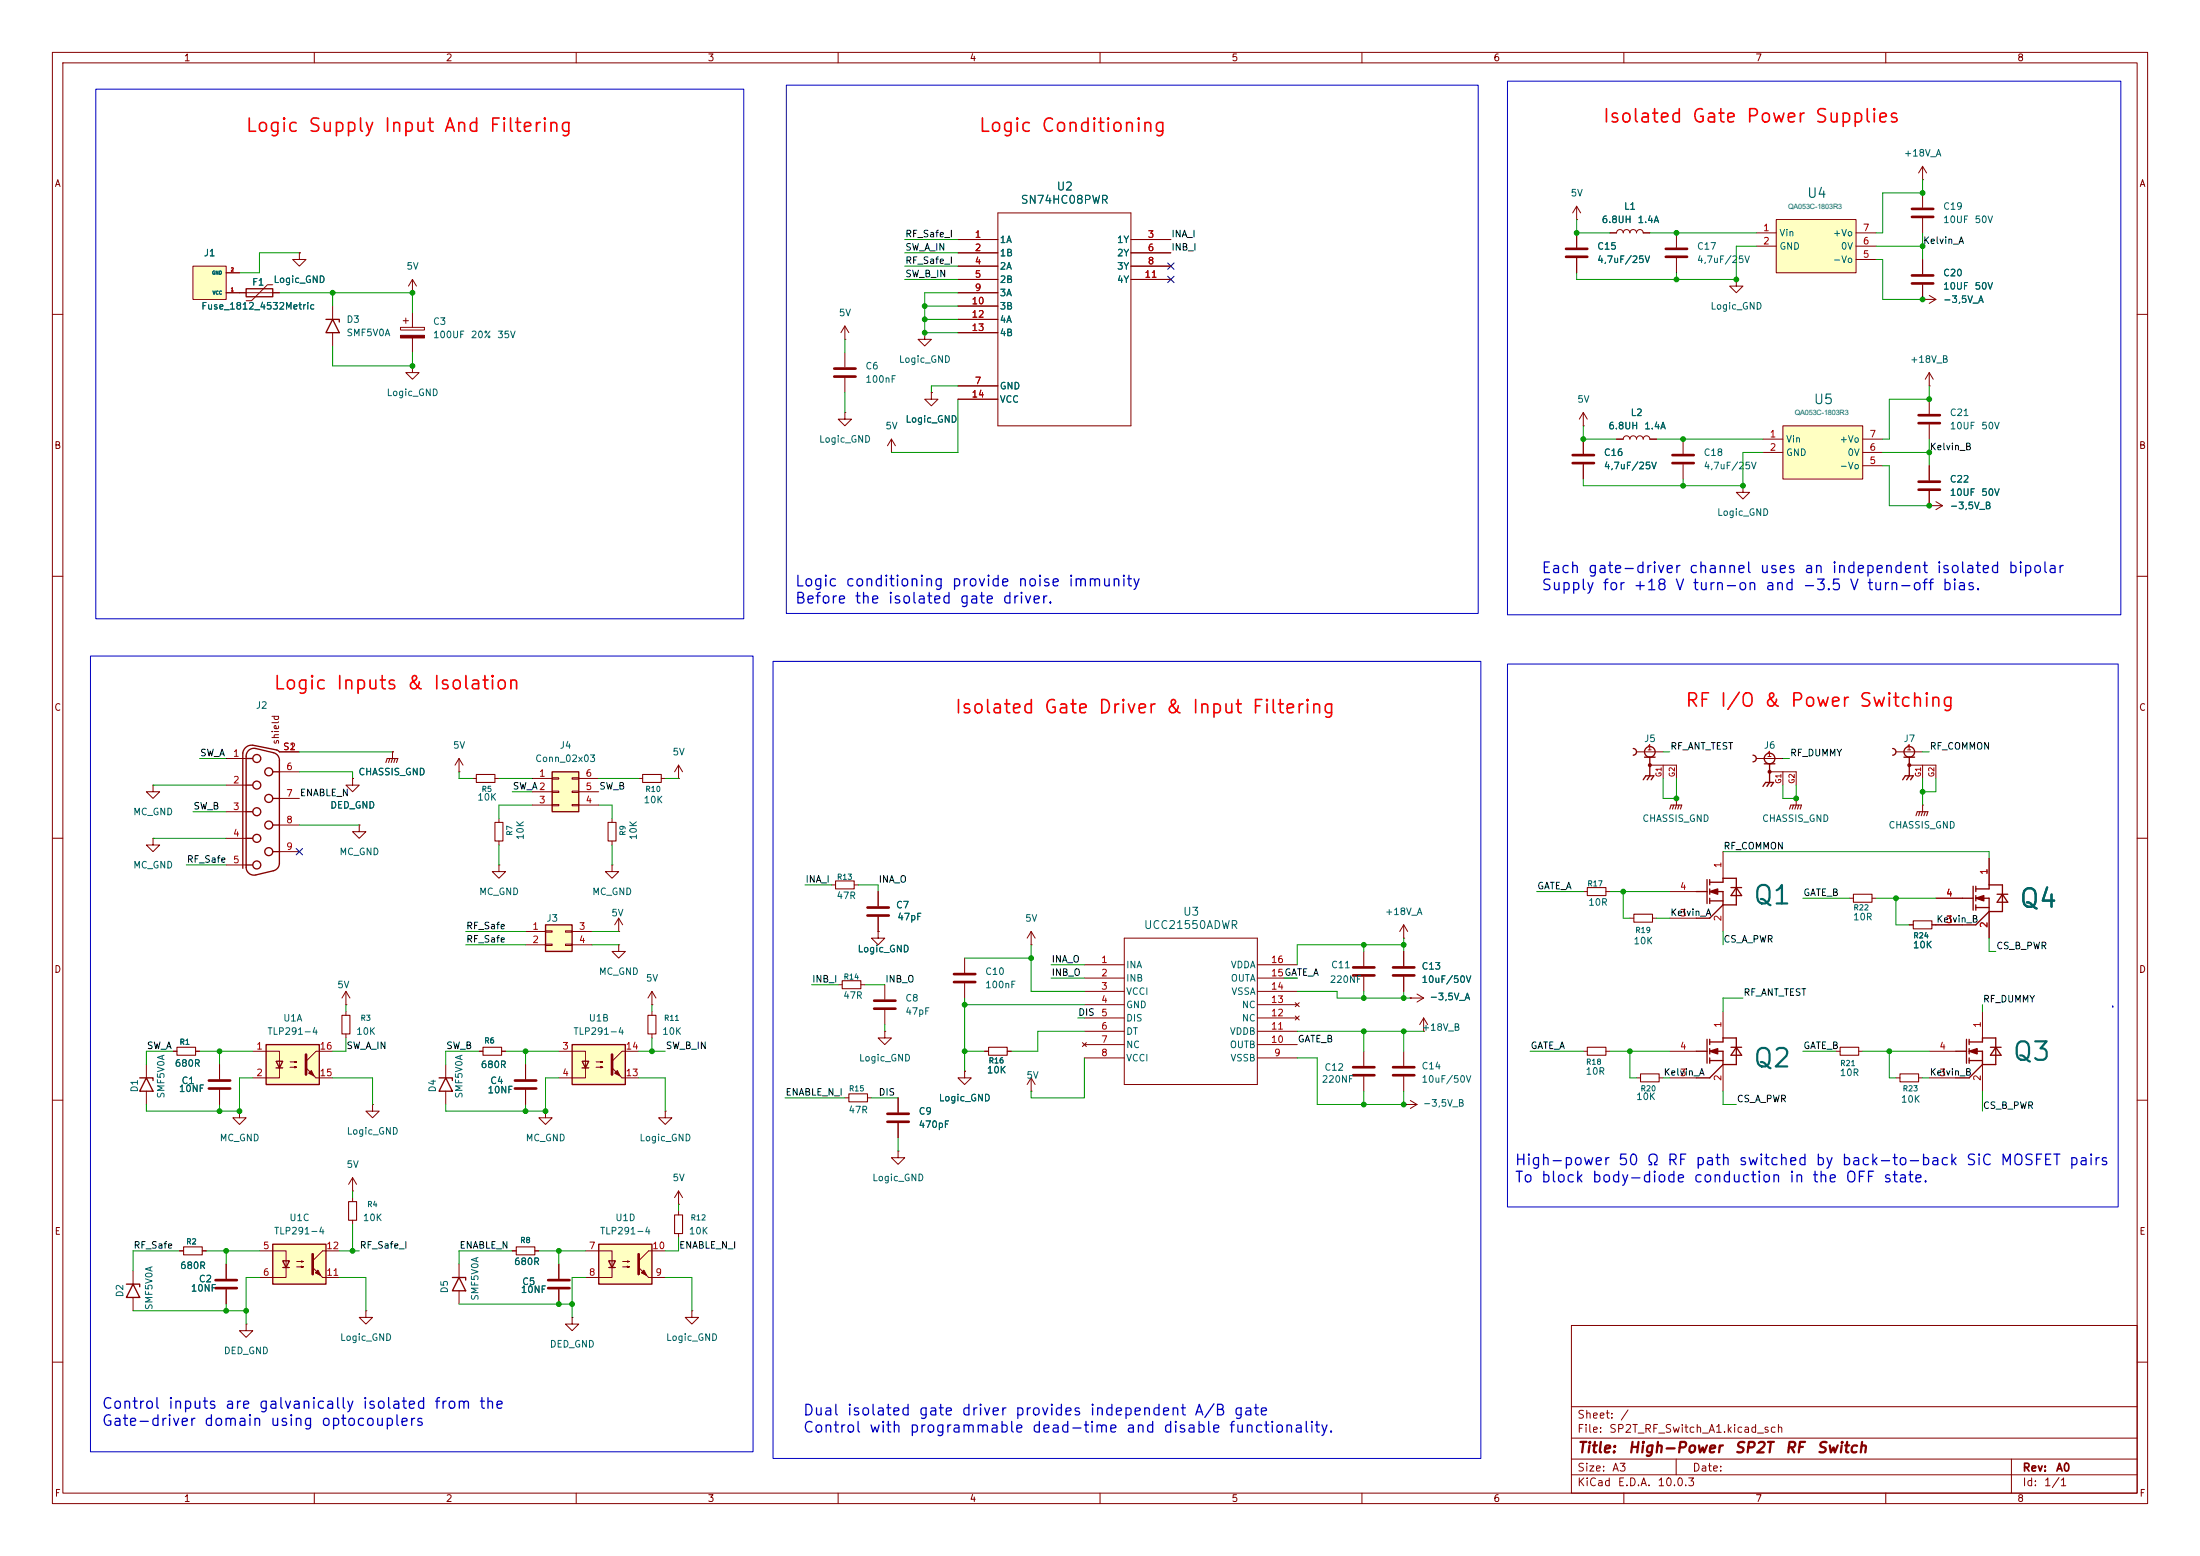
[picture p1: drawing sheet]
<svg xmlns="http://www.w3.org/2000/svg" width="420mm" height="297mm" viewBox="0 0 420 297" stroke-linecap="round" stroke-linejoin="round" font-family="sans-serif">
<g fill="none" stroke="#840000" stroke-width=".19">
<path d="M10 10h400v277h-400zM12 12h396v273h-396zM60 10v2M110 10v2M160 10v2M210 10v2M260 10v2M310 10v2M360 10v2M10 60h2M368.3 76.2v2.8M408 60h2"/>
<path d="M368.3 81v2.8M368.3 88.9v2.8M368.3 93.7v2.8M10 110h2M408 110h2M10 160h2M342.9 152.4h.1M342.9 152.4v1.3M408 160h2M318.8 175.3h5M318.8 170.2h5M328.9 162.6v5"/>
<path d="M328.9 172.7v5.1M271.8 196.9h.1M271.8 194.3l-.8 1.3M271.8 194.3l.7 1.3M271.8 194.3v2.6M328.9 193v5.1M10 210h2M85.1 203.2v2.5M85.1 208.3v2.5M318.8 205.7h5M318.8 200.7h5M328.9 203.2v5.1"/>
<path d="M408 210h2M300 253h108v32h-108zM10 260h2M300 278.5h108M300 274.5h108M300 268.5h108M320 278.5v3M384 278.5v6.5M408 260h2M60 285v2M110 285v2M160 285v2"/>
<path d="M210 285v2M260 285v2M300 281.5h108M310 285v2M360 285v2"/>
</g>
<path d="M366.3 79.2h4M366.3 91.9h4M366.3 93.5h4M366.3 80.8h4" fill="none" stroke="#840000" stroke-width=".51"/>
<g fill="none" stroke="#840000" stroke-width=".25">
<path d="M323.8 170.2h2.1M325.9 167.9v4.6M326.4 167.9v1M326.4 169.7v1M326.4 171.5v1M326.4 168.4h2.5v-.8h2.6v5.1h-2.6M326.4 170.2h2.5v2.5M326.4 172h2.5M328.9 172.7l-2.5 2.6h-2.6M330.5 169.4h2M331.5 169.4l1 1.5h-2zM325.9 198.4v4.5"/>
<path d="M326.4 198.4v1M326.4 198.9h2.5v-.8h2.6v5.1h-2.6M330.5 199.9h2M331.5 199.9l1 1.5h-2zM83.8 205.7h2.6v.5M85.1 205.7l1.3 2.6h-2.6zM323.8 200.7h2.1M326.4 200.7h2.5v2.5M326.4 200.2v1M326.4 201.9v1M326.4 202.4h2.5M328.9 203.2l-2.5 2.5h-2.6"/>
</g>
<g fill="#840000" stroke="#840000" stroke-width=".25">
<path d="M326.4 200.7l1.5-.5v1z"/>
<path d="M326.4 170.2l1.5-.5v1z"/>
</g>
<path d="M341.6 154.4l.3-.7h2l-.2 .7M342.4 153.7l-.3 .7M342.9 153.7l-.3 .7M343.4 153.7l-.2 .7" fill="none" stroke="#840000" stroke-width=".2"/>
<path d="M50.8 199.4h10.2v7.6h-10.2z" fill="#ffffc2"/>
<path d="M47 55.1h5.1v1.5h-5.1zM50.8 199.4h10.2v7.6h-10.2zM52.7 202.6h1.3l-.7 1.2zM52.7 203.8h1.3" fill="none" stroke="#840000" stroke-width=".25"/>
<path d="M45.7 55.9h7.6M52.1 54.4h-1l-3.1 3h-1M48.3 200.7h5v5h-5M55.4 202.7h1.2l-.3 .1v-.2l.3 .1M55.4 203.7h1.2l-.3 .1v-.2l.3 .1M60.3 205.7h3.2M63.5 200.7h-3.2l-1.9 1.9" fill="none" stroke="#840000" stroke-width=".19"/>
<path d="M58.4 201.3v3.8" fill="none" stroke="#840000" stroke-width=".51"/>
<g fill="#840000" stroke="#840000" stroke-width=".19">
<path d="M58.9 204.9l.5-.6 .5 1.1z"/>
<path d="M58.4 203.8l1.9 1.9z"/>
</g>
<path d="M36.8 50.8h6.4v6.4h-6.4z" fill="#ffffc2"/>
<g fill="none" stroke="#840000" stroke-width=".19">
<path d="M36.8 50.8h6.4v6.4h-6.4zM43.2 55.9h2.5M43.2 52.1h2.5M312.4 143.5h5.1M315 146.1h5v2.5M317.5 146.1v2.5M302.3 170.2h.7M306.6 170.2h.7M66 191.8h.1M66 189.2l-.7 1.3M66 189.2l.8 1.3M66 189.2v2.6"/>
<path d="M66 193v.8M66 197.4v.7M118.1 180.3v1.3h1.3l-1.3 1.3-1.3-1.3h1.3M118.1 180.3h.1M124.5 191.8h.1M124.5 189.2l-.8 1.3M124.5 189.2l.7 1.3M124.5 189.2v2.6M124.5 193v.8M124.5 197.4v.7M378.5 193v5.1M100.3 203.2v2.8"/>
<path d="M100.3 208v2.8M312.4 205.7h.8M316.7 205.7h.8M368.3 205.7h5.1M368.3 200.7h5.1M378.5 203.2v5.1"/>
</g>
<g fill="none" stroke="#840000" stroke-width=".25">
<path d="M311.8 142.9a.64 .64 0 0 1 .6 .6 .64 .64 0 0 1-.6 .6M313.7 148.8l.5-.7h1.5l-.5 .7M313.9 144.5h2.1M315 144.5v3.6l-.5 .7M375.4 198.4v4.5M375.9 198.4v1M375.9 198.9h2.6v-.8h2.5v5.1h-2.5M380 199.9h2M381 199.9l1 1.5h-2zM373.4 200.7h2M375.9 200.7h2.6v2.5M375.9 200.2v1"/>
<path d="M375.9 201.9v1M375.9 202.4h2.6M378.5 203.2l-2.6 2.5h-2.5"/>
<circle cx="315" cy="146" r=".25"/>
<circle cx="315" cy="143.5" r="1.02"/>
</g>
<path d="M375.9 200.7l1.5-.5v1z" fill="#840000" stroke="#840000" stroke-width=".25"/>
<path d="M303 169.4h3.6v1.5h-3.6zM65.3 193.8h1.5v3.6h-1.5zM123.7 193.8h1.5v3.6h-1.5zM313.2 205h3.5v1.5h-3.5z" fill="none" stroke="#840000" stroke-width=".2"/>
<path d="M98.3 206.2h4.1M98.3 207.8h4.1" fill="none" stroke="#840000" stroke-width=".51"/>
<path d="M109.2 199.4h10.2v7.6h-10.2z" fill="#ffffc2"/>
<path d="M109.2 199.4h10.2v7.6h-10.2zM111.1 202.6h1.3l-.6 1.2zM111.1 203.8h1.3" fill="none" stroke="#840000" stroke-width=".25"/>
<g fill="none" stroke="#840000" stroke-width=".19">
<path d="M71.1 210.8v1.3h1.3l-1.3 1.3-1.3-1.3h1.3M71.1 210.8h.1M106.7 200.7h5.1v5h-5.1M113.8 202.7h1.3l-.4 .1v-.2l.4 .1M113.8 203.7h1.3l-.4 .1v-.2l.4 .1M118.7 205.7h3.2M121.9 200.7h-3.2l-1.9 1.9M67.3 227.3h.1M67.3 224.8v2.5M67.3 228.6v.8M67.3 232.9v.8M67.3 224.8l-.8 1.3"/>
<path d="M67.3 224.8l.8 1.3"/>
</g>
<path d="M116.8 201.3v3.8" fill="none" stroke="#840000" stroke-width=".51"/>
<g fill="#840000" stroke="#840000" stroke-width=".19">
<path d="M117.3 204.9l.6-.6 .5 1.1z"/>
<path d="M116.8 203.8l1.9 1.9z"/>
</g>
<path d="M66.5 229.4h1.6v3.5h-1.6z" fill="none" stroke="#840000" stroke-width=".2"/>
<path d="M52.1 237.5h10.1v7.6h-10.1z" fill="#ffffc2"/>
<path d="M52.1 237.5h10.1v7.6h-10.1zM54 240.7h1.2l-.6 1.2zM54 241.9h1.2M86.4 243.8h2.5v.5M87.6 243.8l1.3 2.6h-2.5z" fill="none" stroke="#840000" stroke-width=".25"/>
<g fill="none" stroke="#840000" stroke-width=".19">
<path d="M367 34.3h.1M367 31.8l-.7 1.2M367 31.8l.8 1.2M367 31.8v2.5M307.3 44.5h1.3a.64 .64 0 0 1 .6-.7 .64 .64 0 0 1 .7 .7 .64 .64 0 0 1 .6-.7 .64 .64 0 0 1 .6 .7 .64 .64 0 0 1 .7-.7 .64 .64 0 0 1 .6 .7 .64 .64 0 0 1 .7-.7 .64 .64 0 0 1 .6 .7h1.3M302.3 83.8v2.8M302.3 88.6v2.8M308.6 83.8h1.3a.64 .64 0 0 1 .6-.6 .64 .64 0 0 1 .6 .6 .64 .64 0 0 1 .7-.6 .64 .64 0 0 1 .6 .6 .64 .64 0 0 1 .7-.6 .64 .64 0 0 1 .6 .6 .64 .64 0 0 1 .6-.6 .64 .64 0 0 1 .7 .6h1.2M321.3 83.8v2.8M321.3 88.6v2.8M332.7 92.7v1.3h1.3l-1.3 1.3-1.2-1.3h1.2M332.7 92.7h.1"/>
<path d="M368.3 96.5h.1M368.3 96.5h2.5M369.6 95.8l1.2 .7M370.8 96.5l-1.2 .8M45.7 212.1v1.3h1.3l-1.3 1.2-1.3-1.2h1.3M45.7 212.1h.1M49.5 238.8h5.1v5h-5.1M64.8 238.8h-3.2l-1.9 1.9M97.8 238.8h.8M102.1 238.8h.8M56.6 240.8h1.3l-.4 .1v-.2l.4 .1M56.6 241.8h1.3l-.4 .1v-.2l.4 .1"/>
<path d="M61.6 243.8h3.2M87.6 241.3v2.5M87.6 246.4v2.5"/>
</g>
<path d="M300.2 86.9h4.1M300.2 88.4h4.1M319.3 86.9h4M319.3 88.4h4M59.7 239.4v3.8" fill="none" stroke="#840000" stroke-width=".51"/>
<g fill="#840000" stroke="#840000" stroke-width=".19">
<path d="M60.2 243l.5-.6 .5 1.1z"/>
<path d="M59.7 241.9l1.9 1.9z"/>
</g>
<path d="M98.6 238h3.5v1.5h-3.5z" fill="none" stroke="#840000" stroke-width=".2"/>
<path d="M339.1 41.9h15.2v10.2h-15.2z" fill="#ffffc2"/>
<path d="M339.1 41.9h15.2v10.2h-15.2z" fill="none" stroke="#800000" stroke-width=".19"/>
<g fill="none" stroke="#840000" stroke-width=".19">
<path d="M301 39.4v2.5M301 39.4l-.8 1.2M301 39.4l.8 1.2M301 41.9h.1M301 44.5v2.7M301 49.3v2.8M320 44.5v2.7M320 49.3v2.8M331.5 53.3v1.3h1.2l-1.2 1.3-1.3-1.3h1.3M331.5 53.3h.1M335.3 44.5h3.8M335.3 47h3.8"/>
<path d="M354.3 44.5h3.8M354.3 47h3.8M354.3 49.5h3.8M302.3 78.7l-.8 1.3M302.3 78.7l.7 1.3M302.3 78.7v2.6M302.3 81.3h.1M104.1 212.1v1.3h1.3l-1.3 1.2-1.2-1.2h1.2M104.1 212.1h.1"/>
</g>
<path d="M299 47.5h4M299 49h4M318 47.5h4.1M318 49h4.1" fill="none" stroke="#840000" stroke-width=".51"/>
<path d="M114.3 237.5h10.2v7.6h-10.2z" fill="#ffffc2"/>
<path d="M114.3 237.5h10.2v7.6h-10.2zM116.2 240.7h1.3l-.7 1.2zM116.2 241.9h1.3" fill="none" stroke="#840000" stroke-width=".25"/>
<path d="M127 212.1v1.3h1.3l-1.3 1.2-1.3-1.2h1.3M127 212.1h.1M111.8 238.8h5v5h-5M127 238.8h-3.2l-1.9 1.9M129.5 229.9h.1M129.5 227.3l-.7 1.3M129.5 227.3l.8 1.3M129.5 227.3v2.6M118.9 240.8h1.2l-.3 .1v-.2l.3 .1M118.9 241.8h1.2l-.3 .1v-.2l.3 .1M123.8 243.8h3.2" fill="none" stroke="#840000" stroke-width=".19"/>
<path d="M121.9 239.4v3.8" fill="none" stroke="#840000" stroke-width=".51"/>
<g fill="#840000" stroke="#840000" stroke-width=".19">
<path d="M122.9 242.4l.5 1.1-1-.5z"/>
<path d="M121.9 241.9l1.9 1.9z"/>
</g>
<path d="M340.4 81.3h15.2v10.1h-15.2z" fill="#ffffc2"/>
<path d="M340.4 81.3h15.2v10.1h-15.2z" fill="none" stroke="#800000" stroke-width=".19"/>
<g fill="none" stroke="#840000" stroke-width=".19">
<path d="M367 36.8v2.8M78.7 59.7v2.8M367 57.2h.1M367 41.7v2.8M367 49.5v2.8M367 54.4v2.8M367 57.2h2.6M368.3 56.4l1.3 .8M369.6 57.2l-1.3 .7M76.5 62.5h4.5v.5h-4.5zM77 61.2h1M77.5 60.7v1"/>
<path d="M78.7 69.9v1.2h1.3l-1.3 1.3-1.2-1.3h1.2M78.7 69.9h.1M78.7 64.5v2.8M368.3 73.7h.1M368.3 71.1l-.8 1.3M368.3 71.1l.8 1.3M368.3 71.1v2.6M336.5 83.8h3.9M336.5 86.4h3.9M355.6 83.8h3.8M355.6 86.4h3.8M355.6 88.9h3.8"/>
<path d="M87.6 147.3h.1M87.6 144.8l-.7 1.3M87.6 144.8l.8 1.3M87.6 144.8v2.5M268 179.1h.1M268 176.5l-.8 1.3M268 176.5l.7 1.3M268 176.5v2.6M260.3 200.7v2.8M260.3 205.5v2.8M106.7 241.3v2.8M106.7 246.1v2.8"/>
</g>
<path d="M76.5 64h4.5v.5h-4.5z" fill="#840000" stroke="#840000" stroke-width=".19"/>
<path d="M365 39.9h4.1M365 41.4h4.1M365 52.6h4.1M365 54.1h4.1M258.3 203.7h4.1M258.3 205.2h4.1M104.6 244.3h4.1M104.6 245.9h4.1" fill="none" stroke="#840000" stroke-width=".51"/>
<path d="M105.4 147.3h5.1v7.6h-5.1z" fill="#ffffc2"/>
<path d="M62.2 61h2.6v.5M63.5 61l1.3 2.5h-2.6zM105.4 147.3h5.1v7.6h-5.1z" fill="none" stroke="#840000" stroke-width=".25"/>
<g fill="none" stroke="#840000" stroke-width=".19">
<path d="M57.1 48.3v1.2h1.3l-1.3 1.3-1.2-1.3h1.2M57.1 48.3h.1M63.5 58.4v2.6M78.7 55.9h.1M78.7 53.3l-.7 1.3M78.7 53.3l.8 1.3M78.7 53.3v2.6M63.5 63.5v2.5M29.2 149.9v1.2h1.3l-1.3 1.3-1.3-1.3h1.3M29.2 149.9h.1M67.3 148.6v1.3h1.3l-1.3 1.2-1.3-1.2h1.3M67.3 148.6h.1"/>
<path d="M68.6 157.5v1.3h1.2l-1.2 1.2-1.3-1.2h1.3M68.6 157.5h.1M74.9 143.5h.1M74.9 143.5v1.3M90.2 148.6h.7M94.5 148.6h.7M95.2 156.2v.8M101.6 148.6h3.8M101.6 151.1h3.8M101.6 153.7h3.8M105.4 148.5h1.3v.2h-1.3zM105.4 151h1.3v.3h-1.3z"/>
<path d="M105.4 153.5h1.3v.3h-1.3zM109.2 148.5h1.3v.2h-1.3zM109.2 151h1.3v.3h-1.3zM109.2 153.5h1.3v.3h-1.3zM110.5 148.6h3.8M110.5 151.1h3.8M110.5 153.7h3.8M116.8 156.2v.8M121.9 148.6h.8M126.2 148.6h.8M129.5 148.6h.1M129.5 146.1l-.7 1.2"/>
<path d="M129.5 146.1l.8 1.2M129.5 146.1v2.5M29.2 160v1.3h1.3l-1.3 1.3-1.3-1.3h1.3M29.2 160h.1M95.2 165.1v1.3h1.3l-1.3 1.2-1.2-1.2h1.2M95.2 165.1h.1M95.2 160.5v.8M116.8 165.1v1.3h1.3l-1.3 1.2-1.2-1.2h1.2M116.8 165.1h.1M116.8 160.5v.8M118.1 177.8h.1M118.1 175.3l-.8 1.2"/>
<path d="M118.1 175.3l.8 1.2M118.1 175.3v2.5M311.1 175.3h.8M315.5 175.3h.7M353.1 171.5h.7M357.4 171.5h.7M260.3 181.6v2.8M260.3 186.4v2.8M268 181.6v2.8M268 186.4v2.8M269.2 190.5h.1M269.2 190.5h2.6"/>
<path d="M270.5 189.7l1.3 .8M271.8 190.5l-1.3 .8M33 200.7h.8M37.3 200.7h.8M41.9 203.2v2.8M41.9 208v2.8M91.4 200.7h.8M95.8 200.7h.7M268 210.8h.1M268 200.7v2.8M268 205.5v2.8M268 210.8h2.5"/>
<path d="M269.2 210.1l1.3 .7M270.5 210.8l-1.3 .8M302.3 200.7h.7M306.6 200.7h.7M350.5 200.7h.8M354.8 200.7h.8M34.3 238.8h.8M38.6 238.8h.8M43.2 241.3v2.8M43.2 246.1v2.8"/>
</g>
<path d="M258.3 184.7h4.1M258.3 186.2h4.1M265.9 184.7h4.1M265.9 186.2h4.1M39.9 206.2h4M39.9 207.8h4M265.9 203.7h4.1M265.9 205.2h4.1M41.1 244.3h4.1M41.1 245.9h4.1" fill="none" stroke="#840000" stroke-width=".51"/>
<g fill="none" stroke="#840000" stroke-width=".2">
<path d="M73.7 145.5l.2-.7h2l-.2 .7M74.4 144.8l-.2 .7M74.9 144.8l-.2 .7M75.4 144.8l-.2 .7M90.9 147.8h3.6v1.6h-3.6zM94.5 157h1.5v3.5h-1.5zM116.1 157h1.5v3.5h-1.5zM122.7 147.8h3.5v1.6h-3.5zM311.9 174.5h3.6v1.5h-3.6zM353.8 170.7h3.6v1.5h-3.6zM33.8 199.9h3.5v1.5h-3.5zM92.2 199.9h3.6v1.5h-3.6z"/>
<path d="M303 199.9h3.6v1.5h-3.6zM351.3 199.9h3.5v1.5h-3.5zM35.1 238h3.5v1.5h-3.5z"/>
</g>
<path d="M104.1 176.5h5.1v5.1h-5.1z" fill="#ffffc2"/>
<g fill="none" stroke="#840000" stroke-width=".25">
<path d="M46.9 154.9h1.3M46.9 149.9h1.3M46.9 144.8h1.3M52.1 157.5h1.3M52.1 152.4h1.3M52.1 147.3h1.3M53.3 143.5l-.5-.3-4.5-1a1.72 1.72 0 0 0-1.9 1.5v22M334.6 144.1a.64 .64 0 0 1 .7 .7 .64 .64 0 0 1-.7 .6M336.5 150.1l.6-.7h1.5l-.5 .7M336.8 145.8h2M337.8 145.8v3.6l-.5 .7M361.3 142.9a.64 .64 0 0 1 .6 .6 .64 .64 0 0 1-.6 .6"/>
<path d="M363.2 148.8l.5-.7h1.6l-.6 .7M363.5 144.5h2M364.5 144.5v3.6l-.5 .7M46.9 165.1h1.3M46.9 160h1.3M47 165.5a1.5 1.5 0 0 0 1.8 1.5l3.4-.8a1.51 1.51 0 0 0 1.1-1.4v-19.7a1.5 1.5 0 0 0-1.1-1.4l-3.4-.8a1.5 1.5 0 0 0-1.8 1.4v21.2M52.1 162.6h1.3M104.1 176.5h5.1v5.1h-5.1zM374.6 171.5h2.1M376.7 169.2v4.5M377.2 171.5h2.5v2.5M377.2 169.2v1"/>
<path d="M377.2 170.9v1.1M377.2 172.7v1M377.2 169.7h2.5v-.8h2.6v5.1h-2.6M377.2 173.2h2.5M379.7 174l-2.5 2.5h-2.6M381.3 170.7h2M382.3 170.7l1 1.5h-2zM26.7 205.7h2.5v.5M27.9 205.7l1.3 2.6h-2.5zM24.1 245.1h2.6v.5M25.4 245.1l1.3 2.5h-2.6z"/>
<circle cx="49" cy="154.9" r=".76"/>
<circle cx="49" cy="144.8" r=".76"/>
<circle cx="49" cy="149.9" r=".76"/>
<circle cx="51.3" cy="157.5" r=".76"/>
<circle cx="51.3" cy="152.4" r=".76"/>
<circle cx="51.3" cy="147.3" r=".76"/>
<circle cx="337.8" cy="147.3" r=".25"/>
<circle cx="337.8" cy="144.8" r="1.02"/>
<circle cx="364.5" cy="146" r=".25"/>
<circle cx="364.5" cy="143.5" r="1.02"/>
<circle cx="49" cy="165.1" r=".76"/>
<circle cx="49" cy="160" r=".76"/>
<circle cx="51.3" cy="162.6" r=".76"/>
</g>
<g fill="none" stroke="#840000" stroke-width=".19">
<path d="M43.2 55.9h3.8M43.2 52.1h2.5M52.1 55.9h1.2M57.1 48.3h.1M182.9 45.7h7.6M182.9 48.3h7.6M182.9 50.8h7.6M182.9 53.3h7.6M182.9 55.9h7.6M182.9 58.4h7.6M190.5 40.6h25.4v40.7h-25.4zM215.9 45.7h7.6"/>
<path d="M215.9 48.3h7.6M215.9 50.8h7.6M215.9 53.3h7.6M301 44.5v2.7M301 49.3v2.8M307.3 44.5h1.3M313.7 44.5h1.3M367 57.2h.1M367 49.5v2.8M367 54.4v2.8M161.3 64.8h.1M161.3 78.7v1.3h1.3l-1.3 1.3-1.3-1.3h1.3"/>
<path d="M161.3 78.7h.1M161.3 62.2l-.8 1.3M161.3 62.2l.8 1.3M161.3 62.2v2.6M161.3 67.3v2.8M161.3 72.1v2.8M176.5 63.5v1.3h1.3l-1.3 1.2-1.2-1.2h1.2M176.5 63.5h.1M177.8 74.9v1.3h1.3l-1.3 1.3-1.3-1.3h1.3M177.8 74.9h.1M182.9 73.7h7.6M182.9 61h7.6"/>
<path d="M182.9 63.5h7.6M182.9 76.2h7.6M170.2 86.4h.1M170.2 83.8l-.8 1.3M170.2 83.8l.7 1.3M170.2 83.8v2.6M302.3 83.8v2.8M302.3 88.6v2.8M308.6 83.8h1.3M315 83.8h1.2M368.3 96.5h.1M368.3 88.9v2.8"/>
<path d="M368.3 93.7v2.8M43.2 144.8h3.8M43.2 149.9h3.8M43.2 154.9h3.8M53.3 147.3h3.8M53.3 152.4h3.8M53.3 157.5h3.8M53.3 143.5h3.8M67.3 148.6h.1M74.9 143.5h.1M320 152.4h.1M320 152.4v1.3"/>
<path d="M335.3 144.8h5.1M337.8 147.3h5.1v2.6M340.4 147.3v2.6M361.9 143.5h5.1M364.5 146.1h5.1v2.5M367 153.7h.1M367 146.1v2.5M367 153.7v1.2M43.2 160h3.8M43.2 165.1h3.8M53.3 162.6h3.8M100.3 177.8h3.8"/>
<path d="M104.1 177.7h1.3v.2h-1.3zM107.9 177.7h1.3v.2h-1.3zM109.2 177.8h3.8M158.7 168.9h.8M163.1 168.9h.7M167.6 177.8v1.3h1.3l-1.3 1.2-1.2-1.2h1.2M167.6 177.8h.1M167.6 170.2v2.8M167.6 175v2.8M196.8 177.8l-.7 1.3M196.8 177.8l.8 1.3M196.8 177.8v2.5"/>
<path d="M214.6 179.1h25.4v27.9h-25.4zM364.5 176.5h.8M368.8 176.5h5.8M369.6 171.5h5M379.7 163.8v5.1M379.7 174v5.1M100.3 180.3h3.8M104.1 180.2h1.3v.3h-1.3zM107.9 180.2h1.3v.3h-1.3zM109.2 180.3h3.8M160 188h.8M164.3 188h.8"/>
<path d="M168.9 196.9v1.2h1.3l-1.3 1.3-1.3-1.3h1.3M168.9 196.9h.1M168.9 188v2.8M168.9 192.8v2.8M184.1 182.9v2.8M184.1 187.7v2.8M196.8 180.3h.1M206.6 199l.8 .8M207 184.2h7.6M207 186.7h7.6M207 189.2h7.6M207 191.8h7.6"/>
<path d="M207 194.3h7.6M207 196.9h7.6M207 199.4h7.6M207.4 199l-.8 .8M240 184.2h7.6M240 186.7h7.6M240 189.2h7.6M240 191.8h7.6M240 194.3h7.6M240 196.9h7.6M240 199.4h7.6M247.3 193.9l.7 .8"/>
<path d="M247.3 191.4l.7 .8M248 193.9l-.7 .8M248 191.4l-.7 .8M268 181.6v2.8M268 186.4v2.8M269.2 190.5h.1M27.9 203.2v2.5M27.9 208.3v2.5M33 200.7h.8M37.3 200.7h.8M41.9 203.2v2.8M41.9 208v2.8"/>
<path d="M91.4 200.7h.8M95.8 200.7h.7M100.3 203.2v2.8M100.3 208v2.8M161.3 209.6h.8M165.6 209.6h.8M171.4 219.7v1.3h1.3l-1.3 1.2-1.2-1.2h1.2M171.4 219.7h.1M171.4 209.6v2.7M171.4 214.4v2.8M184.1 204.5v1.2h1.3l-1.3 1.3-1.2-1.3h1.2M184.1 204.5h.1"/>
<path d="M188 200.7h.7M192.3 200.7h.7M196.8 208.3h.1M196.8 205.7v2.6M196.8 205.7l-.7 1.3M196.8 205.7l.8 1.3M207 201.9h7.6M240 201.9h7.6M361.9 205.7h.8M366.3 205.7h.7M34.3 238.8h.8M38.6 238.8h.8"/>
<path d="M97.8 238.8h.8M102.1 238.8h.8M129.5 231.1v.8M129.5 235.5v.7M25.4 242.6v2.5M25.4 247.6v2.6M43.2 241.3v2.8M43.2 246.1v2.8M47 252.7v1.3h1.3l-1.3 1.3-1.3-1.3h1.3M47 252.7h.1M69.8 250.2v1.3h1.3l-1.3 1.2-1.2-1.2h1.2M69.8 250.2h.1"/>
<path d="M106.7 241.3v2.8M106.7 246.1v2.8M109.2 251.5v1.2h1.3l-1.3 1.3-1.3-1.3h1.3M109.2 251.5h.1M132.1 250.2v1.3h1.2l-1.2 1.2-1.3-1.2h1.3M132.1 250.2h.1"/>
</g>
<path d="M159.3 71.9h4M159.3 70.4h4M165.6 173.2h4.1M165.6 174.8h4.1M166.9 191h4M166.9 192.5h4M182.1 185.9h4.1M182.1 187.5h4.1M169.4 212.6h4.1M169.4 214.1h4.1" fill="none" stroke="#840000" stroke-width=".51"/>
<g fill="none" stroke="#840000" stroke-width=".2">
<path d="M318.8 154.4l.2-.7h2.1l-.3 .7M319.5 153.7l-.2 .7M320 153.7l-.2 .7M320.5 153.7l-.2 .7M365.8 155.7l.2-.8h2l-.2 .8M366.5 154.9l-.2 .8M367 154.9l-.2 .8M367.5 154.9l-.2 .8M159.5 168.1h3.6v1.6h-3.6zM365.3 175.8h3.5v1.5h-3.5zM160.8 187.2h3.5v1.5h-3.5zM188.7 199.9h3.6v1.5h-3.6z"/>
<path d="M162.1 208.8h3.5v1.5h-3.5zM362.7 205h3.6v1.5h-3.6zM128.8 231.9h1.5v3.6h-1.5z"/>
</g>
<path d="M377.2 171.5l1.5-.6v1.1z" fill="#840000" stroke="#840000" stroke-width=".25"/>
<g fill="none" stroke="#009600" stroke-width=".19">
<path d="M367 34.3v2.5h-7.6v7.7h-1.3M53.3 55.9h25.4v3.8M57.1 48.3h-7.6v3.8h-3.8M63.5 55.9v2.5M172.7 53.3h10.2M172.7 48.3h10.2M172.7 45.7h10.2M172.7 50.8h10.2M176.5 58.4h6.4M182.9 55.9h-6.4v7.6h6.4M301 41.9v2.6h6.3M315 44.5h20.3"/>
<path d="M320 52.1v1.2M335.3 47h-3.8v6.3h-30.5v-1.2M358.1 49.5h1.3v7.7h7.6M358.1 47h8.9M367 44.5v5M63.5 66v3.9h15.2v-2.6M161.3 64.8v2.5M161.3 74.9v3.8M176.5 61h6.4M182.9 73.7h-5.1v1.2M182.9 76.2v10.2h-12.7M368.3 73.7v2.5h-7.6v7.6h-1.3"/>
<path d="M302.3 81.3v2.5h6.3M316.2 83.8h20.3M321.3 91.4v1.3M336.5 86.4h-3.8v6.3h-30.4v-1.3M359.4 86.4h8.9M359.4 88.9h1.3v7.6h7.6M368.3 83.8v5.1M29.2 149.9h14M36.8 154.9h6.4M38.1 144.8h5.1M57.1 143.5h17.8M57.1 147.3h10.2v1.3"/>
<path d="M57.1 157.5h11.5M87.6 147.3v1.3h2.6M95.2 148.6h6.4M97.8 151.1h3.8M101.6 153.7h-6.4v2.5M114.3 153.7h2.5v2.5M114.3 148.6h7.6M127 148.6h2.5M317.5 148.6v3.8h2.5v-3.8M317.5 143.5h1.3M340.4 144.8h1.2M340.4 149.9v2.5h2.5v-2.5"/>
<path d="M367 148.6v5.1M367 143.5h1.3M369.6 148.6v2.5h-2.6M29.2 160h14M35.6 165.1h7.6M88.9 177.8h11.4M95.2 161.3v3.8M113 177.8h5.1M116.8 161.3v3.8M153.7 168.9h5M163.8 168.9h3.8v1.3M268 179.1v2.5"/>
<path d="M293.4 170.2h8.9M307.3 170.2h11.5M309.9 170.2v5.1h1.2M316.2 175.3h2.6M328.9 162.6h50.8v1.2M328.9 177.8v2.5M344.2 171.5h8.9M358.1 171.5h11.5M361.9 171.5v5h2.6M379.7 179.1v2.5h1.3M66 198.1v2.6h-2.5M66 191.8v1.2"/>
<path d="M88.9 180.3h11.4M113 180.3h5.1M124.5 191.8v1.2M124.5 198.1v2.6M154.9 188h5.1M165.1 188h3.8M168.9 195.6v1.3M184.1 190.5v14M184.1 191.8h22.9M184.1 182.9h12.7M196.8 180.3v8.9h10.2M200.7 184.2h6.3"/>
<path d="M200.7 186.7h6.3M205.7 194.3h1.3M207 196.9h-8.9v3.8h-5.1M245.1 186.7h2.5M247.6 196.9h24.2M247.6 189.2h7.7v1.3h13.9M260.3 180.3v1.3M260.3 189.2v1.3M260.3 196.9v3.8M268 189.2v1.3M268 196.9v3.8M268 180.3h-20.4v3.9"/>
<path d="M332.7 190.5h-3.8v2.5M378.5 191.8v1.2M33 200.7h-5.1v2.5M38.1 200.7h10.2M41.9 200.7v2.5M41.9 210.8v1.3M48.3 205.7h-2.6v6.4h-17.8v-1.3M63.5 205.7h7.6v5.1M91.4 200.7h-6.3v2.5M96.5 200.7h10.2M100.3 200.7v2.5M100.3 210.8v1.3"/>
<path d="M106.7 205.7h-2.6v6.4h-19v-1.3M121.9 200.7h5.1M121.9 205.7h5.1v6.4M149.9 209.6h11.4M166.4 209.6h5M171.4 217.2v2.5M184.1 200.7h3.9M207 201.9v7.7h-10.2v-1.3M247.6 201.9h3.9v8.9h16.5v-2.5M260.3 208.3v2.5M292.1 200.7h10.2M307.3 200.7h11.5"/>
<path d="M311.1 200.7v5h1.3M317.5 205.7h1.3M328.9 208.3v2.5h2.6M344.2 200.7h6.3M355.6 200.7h12.7M360.7 200.7v5h1.2M367 205.7h1.3M378.5 208.3v3.8M34.3 238.8h-8.9v3.8M39.4 238.8h10.1M43.2 238.8v2.5M64.8 238.8h3.8"/>
<path d="M67.3 227.3v1.3M67.3 233.7v5.1M97.8 238.8h-10.2v2.5M102.9 238.8h8.9M106.7 238.8v2.5M129.5 236.2v2.6h-2.5M129.5 229.9v1.2M25.4 250.2h21.6M43.2 248.9v1.3M49.5 243.8h-2.5v8.9M64.8 243.8h5v6.4M87.6 248.9h21.6"/>
<path d="M111.8 243.8h-2.6v7.7M127 243.8h5.1v6.4"/>
</g>
<path d="M222.9 52.7l1.2 1.2M222.9 50.2l1.2 1.2M224.1 52.7l-1.2 1.2M224.1 50.2l-1.2 1.2M56.5 162l1.3 1.2M57.8 162l-1.3 1.2" fill="none" stroke="#000084" stroke-width=".19"/>
<path d="M18.3 17h123.7v101.1h-123.7zM150.1 16.3h132.1v100.8h-132.1zM287.8 15.5h117.1v101.8h-117.1zM17.3 125.2h126.5v151.9h-126.5zM147.6 126.2h135.1v152.2h-135.1zM287.8 126.7h116.6v103.7h-116.6zM403.3 192l.1 .3z" fill="none" stroke="#0000c2" stroke-width=".19"/>
<g fill="#009600" stroke="#009600" stroke-width=".19">
<circle cx="368.3" cy="96.5" r=".46"/>
<circle cx="320" cy="44.5" r=".46"/>
<circle cx="301" cy="44.5" r=".46"/>
<circle cx="320" cy="53.3" r=".46"/>
<circle cx="331.5" cy="53.3" r=".46"/>
<circle cx="302.3" cy="83.8" r=".46"/>
<circle cx="368.3" cy="86.4" r=".46"/>
<circle cx="321.3" cy="83.8" r=".46"/>
<circle cx="332.7" cy="92.7" r=".46"/>
<circle cx="321.3" cy="92.7" r=".46"/>
<circle cx="260.3" cy="180.3" r=".46"/>
<circle cx="268" cy="196.9" r=".46"/>
<circle cx="260.3" cy="190.5" r=".46"/>
<circle cx="260.3" cy="210.8" r=".46"/>
<circle cx="268" cy="190.5" r=".46"/>
<circle cx="367" cy="151.1" r=".46"/>
<circle cx="320" cy="152.4" r=".46"/>
<circle cx="309.9" cy="170.2" r=".46"/>
<circle cx="342.9" cy="152.4" r=".46"/>
<circle cx="360.7" cy="200.7" r=".46"/>
<circle cx="367" cy="47" r=".46"/>
<circle cx="367" cy="57.2" r=".46"/>
<circle cx="368.3" cy="76.2" r=".46"/>
<circle cx="367" cy="36.8" r=".46"/>
<circle cx="361.9" cy="171.5" r=".46"/>
<circle cx="311.1" cy="200.7" r=".46"/>
<circle cx="176.5" cy="58.4" r=".46"/>
<circle cx="78.7" cy="69.9" r=".46"/>
<circle cx="78.7" cy="55.9" r=".46"/>
<circle cx="63.5" cy="55.9" r=".46"/>
<circle cx="176.5" cy="63.5" r=".46"/>
<circle cx="176.5" cy="61" r=".46"/>
<circle cx="196.8" cy="182.9" r=".46"/>
<circle cx="184.1" cy="200.7" r=".46"/>
<circle cx="184.1" cy="191.8" r=".46"/>
<circle cx="47" cy="250.2" r=".46"/>
<circle cx="260.3" cy="196.9" r=".46"/>
<circle cx="268" cy="210.8" r=".46"/>
<circle cx="268" cy="180.3" r=".46"/>
<circle cx="41.9" cy="200.7" r=".46"/>
<circle cx="106.7" cy="238.8" r=".46"/>
<circle cx="106.7" cy="248.9" r=".46"/>
<circle cx="109.2" cy="248.9" r=".46"/>
<circle cx="41.9" cy="212.1" r=".46"/>
<circle cx="43.2" cy="238.8" r=".46"/>
<circle cx="67.3" cy="238.8" r=".46"/>
<circle cx="43.2" cy="250.2" r=".46"/>
<circle cx="100.3" cy="200.7" r=".46"/>
<circle cx="124.5" cy="200.7" r=".46"/>
<circle cx="104.1" cy="212.1" r=".46"/>
<circle cx="100.3" cy="212.1" r=".46"/>
<circle cx="45.7" cy="212.1" r=".46"/>
</g>
<g font-size="3.5" fill="#006464">
<text x="334.4" y="173.5">Q1</text>
<text x="385.2" y="174.2">Q4</text>
<text x="384" y="203.4">Q3</text>
<text x="334.4" y="204.6">Q2</text>
</g>
<g font-size="2.5" fill="#f00">
<text x="46.7" y="25.8">Logic Supply Input And Filtering</text>
<text x="186.7" y="25.8">Logic Conditioning</text>
<text x="305.8" y="24">Isolated Gate Power Supplies</text>
<text x="52.1" y="132.2">Logic Inputs &amp; Isolation</text>
<text x="182.1" y="136.8">Isolated Gate Driver &amp; Input Filtering</text>
<text x="321.6" y="135.6">RF I/O &amp; Power Switching</text>
</g>
<g font-size="2" fill="#0000c2">
<text x="151.6" y="112.4">Logic conditioning provide noise immunity</text>
<text x="294.1" y="109.9">Each gate-driver channel uses an independent isolated bipolar</text>
<text x="294.1" y="113.2">Supply for +18 V turn-on and −3.5 V turn-off bias.</text>
<text x="151.6" y="115.7">Before the isolated gate driver.</text>
<text x="289.1" y="222.9">High-power 50 Ω RF path switched by back-to-back SiC MOSFET pairs</text>
<text x="289.1" y="226.2">To block body-diode conduction in the OFF state.</text>
<text x="19.3" y="269.4">Control inputs are galvanically isolated from the</text>
<text x="19.3" y="272.7">Gate-driver domain using optocouplers</text>
<text x="153.2" y="270.7">Dual isolated gate driver provides independent A/B gate</text>
<text x="153.2" y="274">Control with programmable dead-time and disable functionality.</text>
</g>
<g font-size="2" fill="#840000">
<text x="301" y="277.8">Title:</text>
<text x="310.7" y="277.8">High-Power</text>
<text x="331" y="277.8">SP2T</text>
<text x="340.6" y="277.8">RF</text>
<text x="346.7" y="277.8">Switch</text>
</g>
<g font-size="1.8" fill="#006464">
<text x="344.8" y="38.2">U4</text>
<text x="346.1" y="77.6">U5</text>
</g>
<g font-size="1.5" fill="#006464">
<text x="194.7" y="39.3">SN74HC08PWR</text>
<text x="201.6" y="36.7">U2</text>
<text x="218.3" y="177.7">UCC21550ADWR</text>
<text x="225.7" y="175.2">U3</text>
</g>
<g font-size="1.5" fill="#840000">
<text x="301" y="273.8">File:</text>
<text x="301" y="271.1">Sheet:</text>
<text x="307.1" y="273.8">SP2T_RF_Switch_A1.kicad_sch</text>
<text x="309.2" y="271.1">/</text>
<text x="301" y="281.2">Size:</text>
<text x="307.6" y="281.2">A3</text>
<text x="323" y="281.2">Date:</text>
<text x="386" y="281.2">Rev:</text>
<text x="392.4" y="281.2">A0</text>
<text x="301" y="284">KiCad</text>
<text x="308.7" y="284">E.D.A.</text>
<text x="316.3" y="284">10.0.3</text>
<text x="386" y="284">Id:</text>
<text x="390.1" y="284">1/1</text>
</g>
<g font-size="1.4" fill="#006464">
<text x="341.3" y="39.8">QA053C-1803R3</text>
<text x="342.6" y="79.2">QA053C-1803R3</text>
</g>
<g font-size="1.3" fill="#840000">
<text x="35" y="12">1</text>
<text x="85" y="12">2</text>
<text x="135" y="12">3</text>
<text x="185" y="12">4</text>
<text x="235" y="12">5</text>
<text x="285" y="12">6</text>
<text x="335" y="12">7</text>
<text x="385" y="12">8</text>
<text x="10.3" y="36">A</text>
<text x="408.3" y="36">A</text>
<text x="10.3" y="86">B</text>
<text x="408.2" y="86">B</text>
<text x="10.3" y="136">C</text>
<text x="408.2" y="136">C</text>
<text x="53.6" y="142.2" transform="rotate(-90 53.6 142.2)">shield</text>
<text x="10.3" y="186">D</text>
<text x="408.2" y="186">D</text>
<text x="10.3" y="236">E</text>
<text x="408.3" y="236">E</text>
<text x="10.3" y="286">F</text>
<text x="35" y="287">1</text>
<text x="85" y="287">2</text>
<text x="135" y="287">3</text>
<text x="185" y="287">4</text>
<text x="235" y="287">5</text>
<text x="285" y="287">6</text>
<text x="335" y="287">7</text>
<text x="385" y="287">8</text>
<text x="408.3" y="286">F</text>
</g>
<g font-size="1.3" fill="#006464">
<text x="363.4" y="30.2">+18V_A</text>
<text x="299.7" y="37.8">5V</text>
<text x="309.9" y="40.3">L1</text>
<text x="370.8" y="40.3">C19</text>
<text x="190.8" y="46.7">1A</text>
<text x="213.1" y="46.7">1Y</text>
<text x="304.8" y="48">C15</text>
<text x="305.7" y="42.9">6.8UH</text>
<text x="312.5" y="42.9">1.4A</text>
<text x="323.9" y="48">C17</text>
<text x="339.6" y="45.4">Vin</text>
<text x="339.6" y="48">GND</text>
<text x="349.8" y="45.4">+Vo</text>
<text x="351.3" y="48">0V</text>
<text x="370.8" y="42.9">10UF</text>
<text x="376.9" y="42.9">50V</text>
<text x="38.8" y="49.2">J1</text>
<text x="77.5" y="51.8">5V</text>
<text x="190.8" y="49.2">1B</text>
<text x="190.8" y="51.8">2A</text>
<text x="213.1" y="49.2">2Y</text>
<text x="213.1" y="51.8">3Y</text>
<text x="304.8" y="50.5">4,7uF/25V</text>
<text x="323.9" y="50.5">4,7uF/25V</text>
<text x="349.8" y="50.5">-Vo</text>
<text x="370.8" y="53">C20</text>
<text x="38.3" y="59.4">Fuse_1812_4532Metric</text>
<text x="48" y="54.8">F1</text>
<text x="52.1" y="54.3">Logic_GND</text>
<text x="190.8" y="54.3">2B</text>
<text x="190.8" y="56.9">3A</text>
<text x="190.8" y="59.4">3B</text>
<text x="213.1" y="54.3">4Y</text>
<text x="326.4" y="59.4">Logic_GND</text>
<text x="370.8" y="55.6">10UF</text>
<text x="370.8" y="58.1">-3,5V_A</text>
<text x="376.9" y="55.6">50V</text>
<text x="66" y="61.9">D3</text>
<text x="66" y="64.5">SMF5V0A</text>
<text x="82.6" y="62.3">C3</text>
<text x="82.6" y="64.9">100UF</text>
<text x="89.8" y="64.9">20%</text>
<text x="94.8" y="64.9">35V</text>
<text x="160" y="60.7">5V</text>
<text x="190.8" y="61.9">4A</text>
<text x="190.8" y="64.5">4B</text>
<text x="165.1" y="70.8">C6</text>
<text x="171.5" y="69.6">Logic_GND</text>
<text x="364.5" y="69.6">+18V_B</text>
<text x="73.7" y="75.9">Logic_GND</text>
<text x="165.1" y="73.4">100nF</text>
<text x="190.8" y="74.6">GND</text>
<text x="190.8" y="77.2">VCC</text>
<text x="301" y="77.2">5V</text>
<text x="168.9" y="82.3">5V</text>
<text x="172.8" y="81">Logic_GND</text>
<text x="306.9" y="82.3">6.8UH</text>
<text x="311.2" y="79.7">L2</text>
<text x="313.8" y="82.3">1.4A</text>
<text x="372.1" y="82.3">10UF</text>
<text x="372.1" y="79.7">C21</text>
<text x="378.1" y="82.3">50V</text>
<text x="156.3" y="84.8">Logic_GND</text>
<text x="306.1" y="89.9">4,7uF/25V</text>
<text x="306.1" y="87.3">C16</text>
<text x="325.1" y="89.9">4,7uF/25V</text>
<text x="325.1" y="87.3">C18</text>
<text x="340.9" y="84.8">Vin</text>
<text x="340.9" y="87.3">GND</text>
<text x="351.1" y="89.9">-Vo</text>
<text x="351.1" y="84.8">+Vo</text>
<text x="352.6" y="87.3">0V</text>
<text x="372.1" y="95">10UF</text>
<text x="372.1" y="92.4">C22</text>
<text x="378.1" y="95">50V</text>
<text x="327.7" y="98.8">Logic_GND</text>
<text x="372.1" y="97.5">-3,5V_B</text>
<text x="48.7" y="135.6">J2</text>
<text x="86.4" y="143.2">5V</text>
<text x="106.8" y="143.2">J4</text>
<text x="313.8" y="141.9">J5</text>
<text x="336.6" y="143.2">J6</text>
<text x="363.3" y="141.9">J7</text>
<text x="68.3" y="148.3">CHASSIS_GND</text>
<text x="102.1" y="145.8">Conn_02x03</text>
<text x="128.3" y="144.5">5V</text>
<text x="25.3" y="155.9">MC_GND</text>
<text x="62.9" y="154.6">DED_GND</text>
<text x="91" y="153.1">10K</text>
<text x="122.8" y="153.6">10K</text>
<text x="100.3" y="160.4" transform="rotate(-90 100.3 160.4)">10K</text>
<text x="121.9" y="160.4" transform="rotate(-90 121.9 160.4)">10K</text>
<text x="313.4" y="157.2">CHASSIS_GND</text>
<text x="336.3" y="157.2">CHASSIS_GND</text>
<text x="360.4" y="158.5">CHASSIS_GND</text>
<text x="25.3" y="166.1">MC_GND</text>
<text x="64.7" y="163.5">MC_GND</text>
<text x="91.4" y="171.2">MC_GND</text>
<text x="113" y="171.2">MC_GND</text>
<text x="159.6" y="171.9">47R</text>
<text x="171" y="173.7">C7</text>
<text x="303.1" y="173.2">10R</text>
<text x="104.2" y="176.2">J3</text>
<text x="116.6" y="175.2">5V</text>
<text x="171.2" y="176">47pF</text>
<text x="195.6" y="176.2">5V</text>
<text x="264.3" y="175">+18V_A</text>
<text x="353.7" y="176">10R</text>
<text x="163.6" y="182.1">Logic_GND</text>
<text x="214.9" y="185.1">INA</text>
<text x="234.9" y="185.1">VDDA</text>
<text x="254" y="185.1">C11</text>
<text x="271.3" y="185.4">C13</text>
<text x="311.7" y="180.5">10K</text>
<text x="365.1" y="181.3">10K</text>
<text x="64.3" y="188.9">5V</text>
<text x="114.2" y="186.4">MC_GND</text>
<text x="123.2" y="187.7">5V</text>
<text x="160.9" y="191">47R</text>
<text x="172.7" y="191.5">C8</text>
<text x="188" y="188.9">100nF</text>
<text x="188" y="186.4">C10</text>
<text x="214.9" y="187.7">INB</text>
<text x="214.9" y="190.2">VCCI</text>
<text x="234.9" y="187.7">OUTA</text>
<text x="235" y="190.2">VSSA</text>
<text x="253.8" y="187.9">220NF</text>
<text x="271.3" y="187.9">10uF/50V</text>
<text x="272.8" y="191.2">-3,5V_A</text>
<text x="50.9" y="197.8">TLP291-4</text>
<text x="54" y="195.3">U1A</text>
<text x="67.9" y="197.8">10K</text>
<text x="109.4" y="197.8">TLP291-4</text>
<text x="112.3" y="195.3">U1B</text>
<text x="126.3" y="197.8">10K</text>
<text x="172.7" y="194">47pF</text>
<text x="214.9" y="192.7">GND</text>
<text x="214.9" y="195.3">DIS</text>
<text x="214.9" y="197.8">DT</text>
<text x="234.7" y="197.8">VDDB</text>
<text x="237" y="195.3">NC</text>
<text x="237" y="192.7">NC</text>
<text x="271.3" y="197.1">+18V_B</text>
<text x="33.3" y="203.9">680R</text>
<text x="163.9" y="202.9">Logic_GND</text>
<text x="214.9" y="200.4">NC</text>
<text x="214.9" y="202.9">VCCI</text>
<text x="234.7" y="200.4">OUTB</text>
<text x="234.8" y="202.9">VSSB</text>
<text x="26.6" y="208.6" transform="rotate(-90 26.6 208.6)">D1</text>
<text x="31.7" y="209.8" transform="rotate(-90 31.7 209.8)">SMF5V0A</text>
<text x="34" y="208.7">10NF</text>
<text x="34.6" y="207.2">C1</text>
<text x="83.5" y="208.6" transform="rotate(-90 83.5 208.6)">D4</text>
<text x="88.6" y="209.8" transform="rotate(-90 88.6 209.8)">SMF5V0A</text>
<text x="91.7" y="204.2">680R</text>
<text x="93" y="209">10NF</text>
<text x="93.5" y="207.2">C4</text>
<text x="188.3" y="205.2">10K</text>
<text x="195.9" y="206.2">5V</text>
<text x="252.2" y="207">220NF</text>
<text x="252.7" y="204.7">C12</text>
<text x="271.3" y="207">10uF/50V</text>
<text x="271.3" y="204.4">C14</text>
<text x="302.6" y="205.4">10R</text>
<text x="351.1" y="205.7">10R</text>
<text x="161.9" y="212.8">47R</text>
<text x="175.3" y="213.1">C9</text>
<text x="175.3" y="215.6">470pF</text>
<text x="179.1" y="210.5">Logic_GND</text>
<text x="271.5" y="211.5">-3,5V_B</text>
<text x="312.3" y="210.3">10K</text>
<text x="362.8" y="210.8">10K</text>
<text x="41.8" y="218.1">MC_GND</text>
<text x="66.1" y="216.9">Logic_GND</text>
<text x="100.3" y="218.1">MC_GND</text>
<text x="122" y="218.1">Logic_GND</text>
<text x="66.1" y="223.2">5V</text>
<text x="128.3" y="225.8">5V</text>
<text x="166.4" y="225.8">Logic_GND</text>
<text x="55.1" y="233.4">U1C</text>
<text x="69.2" y="233.4">10K</text>
<text x="117.4" y="233.4">U1D</text>
<text x="52.2" y="235.9">TLP291-4</text>
<text x="114.4" y="235.9">TLP291-4</text>
<text x="131.4" y="235.9">10K</text>
<text x="34.3" y="242.5">680R</text>
<text x="37.9" y="245.1">C2</text>
<text x="98" y="241.8">680R</text>
<text x="99.6" y="245.6">C5</text>
<text x="23.8" y="247.7" transform="rotate(-90 23.8 247.7)">D2</text>
<text x="29.4" y="250.1" transform="rotate(-90 29.4 250.1)">SMF5V0A</text>
<text x="36.3" y="246.8">10NF</text>
<text x="85.8" y="247" transform="rotate(-90 85.8 247)">D5</text>
<text x="91.6" y="248.4" transform="rotate(-90 91.6 248.4)">SMF5V0A</text>
<text x="99.3" y="247.1">10NF</text>
<text x="64.8" y="256.2">Logic_GND</text>
<text x="104.9" y="257.5">DED_GND</text>
<text x="127" y="256.2">Logic_GND</text>
<text x="42.6" y="258.8">DED_GND</text>
</g>
<g font-size="1.3" fill="#0f0f0f">
<text x="172.7" y="45.6">RF_Safe_I</text>
<text x="223.5" y="45.6">INA_I</text>
<text x="367" y="46.9">Kelvin_A</text>
<text x="172.7" y="48.1">SW_A_IN</text>
<text x="172.7" y="50.7">RF_Safe_I</text>
<text x="172.7" y="53.2">SW_B_IN</text>
<text x="223.5" y="48.1">INB_I</text>
<text x="368.3" y="86.2">Kelvin_B</text>
<text x="318.8" y="143.4">RF_ANT_TEST</text>
<text x="368.3" y="143.4">RF_COMMON</text>
<text x="341.6" y="144.7">RF_DUMMY</text>
<text x="36.8" y="154.8">SW_B</text>
<text x="57.1" y="152.3">ENABLE_N</text>
<text x="97.8" y="151">SW_A2</text>
<text x="114.3" y="151">SW_B</text>
<text x="35.6" y="165">RF_Safe</text>
<text x="328.9" y="162.4">RF_COMMON</text>
<text x="153.7" y="168.8">INA_I</text>
<text x="167.6" y="168.8">INA_O</text>
<text x="293.4" y="170.1">GATE_A</text>
<text x="344.2" y="171.3">GATE_B</text>
<text x="88.9" y="177.7">RF_Safe</text>
<text x="318.8" y="175.1">Kelvin_A</text>
<text x="369.6" y="176.4">Kelvin_B</text>
<text x="88.9" y="180.2">RF_Safe</text>
<text x="200.7" y="184">INA_O</text>
<text x="328.9" y="180.2">CS_A_PWR</text>
<text x="381" y="181.5">CS_B_PWR</text>
<text x="154.9" y="187.8">INB_I</text>
<text x="168.9" y="187.8">INB_O</text>
<text x="200.7" y="186.6">INB_O</text>
<text x="332.7" y="190.4">RF_ANT_TEST</text>
<text x="378.5" y="191.6">RF_DUMMY</text>
<text x="205.7" y="194.2">DIS</text>
<text x="27.9" y="200.5">SW_A</text>
<text x="66" y="200.5">SW_A_IN</text>
<text x="85.1" y="200.5">SW_B</text>
<text x="127" y="200.5">SW_B_IN</text>
<text x="247.6" y="199.3">GATE_B</text>
<text x="292.1" y="200.5">GATE_A</text>
<text x="344.2" y="200.5">GATE_B</text>
<text x="149.9" y="209.4">ENABLE_N_I</text>
<text x="167.6" y="209.4">DIS</text>
<text x="317.5" y="205.6">Kelvin_A</text>
<text x="368.3" y="205.6">Kelvin_B</text>
<text x="331.5" y="210.7">CS_A_PWR</text>
<text x="378.5" y="212">CS_B_PWR</text>
<text x="25.4" y="238.6">RF_Safe</text>
<text x="68.6" y="238.6">RF_Safe_I</text>
<text x="87.6" y="238.6">ENABLE_N</text>
<text x="129.5" y="238.6">ENABLE_N_I</text>
</g>
<g font-size="1.3" fill="#a90000">
<text x="186" y="45.7">1</text>
<text x="219" y="45.7">3</text>
<text x="336.5" y="44.4">1</text>
<text x="336.5" y="47">2</text>
<text x="355.5" y="47">6</text>
<text x="355.5" y="44.4">7</text>
<text x="186" y="48.2">2</text>
<text x="186" y="50.8">4</text>
<text x="186" y="53.3">5</text>
<text x="218.4" y="53.3">11</text>
<text x="219" y="48.2">6</text>
<text x="219" y="50.8">8</text>
<text x="355.5" y="49.5">5</text>
<text x="185.4" y="58.4">10</text>
<text x="186" y="55.9">9</text>
<text x="185.4" y="60.9">12</text>
<text x="185.4" y="63.5">13</text>
<text x="185.4" y="76.2">14</text>
<text x="186" y="73.6">7</text>
<text x="337.7" y="83.8">1</text>
<text x="356.8" y="83.8">7</text>
<text x="337.7" y="86.3">2</text>
<text x="356.8" y="88.9">5</text>
<text x="356.8" y="86.3">6</text>
<text x="53.9" y="143.5">S1</text>
<text x="55.1" y="143.5">2</text>
<text x="44.4" y="144.8">1</text>
<text x="44.4" y="149.8">2</text>
<text x="54.5" y="147.3">6</text>
<text x="102.8" y="148.6">1</text>
<text x="111.7" y="148.6">6</text>
<text x="44.4" y="154.9">3</text>
<text x="54.5" y="152.4">7</text>
<text x="102.8" y="153.6">3</text>
<text x="111.7" y="153.6">4</text>
<text x="111.7" y="151.1">5</text>
<text x="44.4" y="160">4</text>
<text x="54.5" y="157.5">8</text>
<text x="44.4" y="165.1">5</text>
<text x="54.5" y="162.5">9</text>
<text x="328.9" y="165.8" transform="rotate(-90 328.9 165.8)">1</text>
<text x="379.7" y="167.1" transform="rotate(-90 379.7 167.1)">1</text>
<text x="320.6" y="170.2">4</text>
<text x="371.4" y="171.4">4</text>
<text x="101.5" y="177.8">1</text>
<text x="110.4" y="177.8">3</text>
<text x="320.6" y="175.2">3</text>
<text x="328.9" y="176" transform="rotate(-90 328.9 176)">2</text>
<text x="371.4" y="176.5">3</text>
<text x="379.7" y="177.2" transform="rotate(-90 379.7 177.2)">2</text>
<text x="101.5" y="180.3">2</text>
<text x="110.4" y="180.3">4</text>
<text x="210.1" y="184.1">1</text>
<text x="242.5" y="184.1">16</text>
<text x="210.1" y="186.7">2</text>
<text x="210.1" y="189.2">3</text>
<text x="210.1" y="191.7">4</text>
<text x="242.5" y="191.7">13</text>
<text x="242.5" y="189.2">14</text>
<text x="242.5" y="186.7">15GATE_A</text>
<text x="210.1" y="194.3">5</text>
<text x="210.1" y="196.8">6</text>
<text x="242.5" y="196.8">11</text>
<text x="242.5" y="194.3">12</text>
<text x="328.9" y="196.3" transform="rotate(-90 328.9 196.3)">1</text>
<text x="378.4" y="196.3" transform="rotate(-90 378.4 196.3)">1</text>
<text x="48.8" y="200.6">1</text>
<text x="60.9" y="200.6">16</text>
<text x="107.2" y="200.6">3</text>
<text x="119.3" y="200.6">14</text>
<text x="210.1" y="199.4">7</text>
<text x="210.1" y="201.9">8</text>
<text x="242.5" y="199.4">10</text>
<text x="243.1" y="201.9">9</text>
<text x="320.6" y="200.6">4</text>
<text x="370.1" y="200.6">4</text>
<text x="48.8" y="205.7">2</text>
<text x="60.9" y="205.7">15</text>
<text x="107.2" y="205.7">4</text>
<text x="119.3" y="205.7">13</text>
<text x="320.6" y="205.7">3</text>
<text x="328.9" y="206.4" transform="rotate(-90 328.9 206.4)">2</text>
<text x="370.1" y="205.7">3</text>
<text x="378.4" y="206.4" transform="rotate(-90 378.4 206.4)">2</text>
<text x="50.1" y="238.7">5</text>
<text x="62.2" y="238.7">12</text>
<text x="112.3" y="238.7">7</text>
<text x="124.4" y="238.7">10</text>
<text x="50.1" y="243.8">6</text>
<text x="62.2" y="243.8">11</text>
<text x="112.3" y="243.8">8</text>
<text x="125" y="243.8">9</text>
</g>
<text font-size="1.3" x="38.1" y="144.7">SW_A</text>
<g font-size="1" fill="#a90000">
<text x="314.3" y="143.4">1</text>
<text x="363.9" y="143.4">1</text>
<text x="317.4" y="148.4" transform="rotate(-90 317.4 148.4)">G1</text>
<text x="320" y="148.4" transform="rotate(-90 320 148.4)">G2</text>
<text x="337.2" y="144.7">1</text>
<text x="340.3" y="149.7" transform="rotate(-90 340.3 149.7)">G1</text>
<text x="342.8" y="149.7" transform="rotate(-90 342.8 149.7)">G2</text>
<text x="367" y="148.4" transform="rotate(-90 367 148.4)">G1</text>
<text x="369.5" y="148.4" transform="rotate(-90 369.5 148.4)">G2</text>
</g>
<g font-size="1" fill="#006464">
<text x="91.8" y="151.4">R5</text>
<text x="123.1" y="151.4">R10</text>
<text x="98.1" y="159.6" transform="rotate(-90 98.1 159.6)">R7</text>
<text x="119.6" y="159.6" transform="rotate(-90 119.6 159.6)">R9</text>
<text x="159.7" y="168.2">R13</text>
<text x="302.9" y="169.4">R17</text>
<text x="312.1" y="178.3">R19</text>
<text x="353.7" y="174">R22</text>
<text x="365.2" y="179.3">R24</text>
<text x="161" y="187.2">R14</text>
<text x="68.7" y="195.1">R3</text>
<text x="126.7" y="195.1">R11</text>
<text x="34.2" y="199.7">R1</text>
<text x="92.4" y="199.4">R6</text>
<text x="188.6" y="203.2">R16</text>
<text x="302.7" y="203.5">R18</text>
<text x="351.2" y="203.7">R21</text>
<text x="162" y="208.5">R15</text>
<text x="313.1" y="208.5">R20</text>
<text x="363.1" y="208.5">R23</text>
<text x="70" y="230.6">R4</text>
<text x="131.7" y="233.2">R12</text>
<text x="35.5" y="237.8">R2</text>
<text x="99.2" y="237.5">R8</text>
</g>
<g font-size=".6" fill="#006464">
<text x="40.4" y="52.6">GND</text>
<text x="40.5" y="56.4">VCC</text>
</g>
<g font-size=".6" fill="#a90000">
<text x="44" y="51.9">2</text>
<text x="44" y="55.7">1</text>
</g>
</svg>
